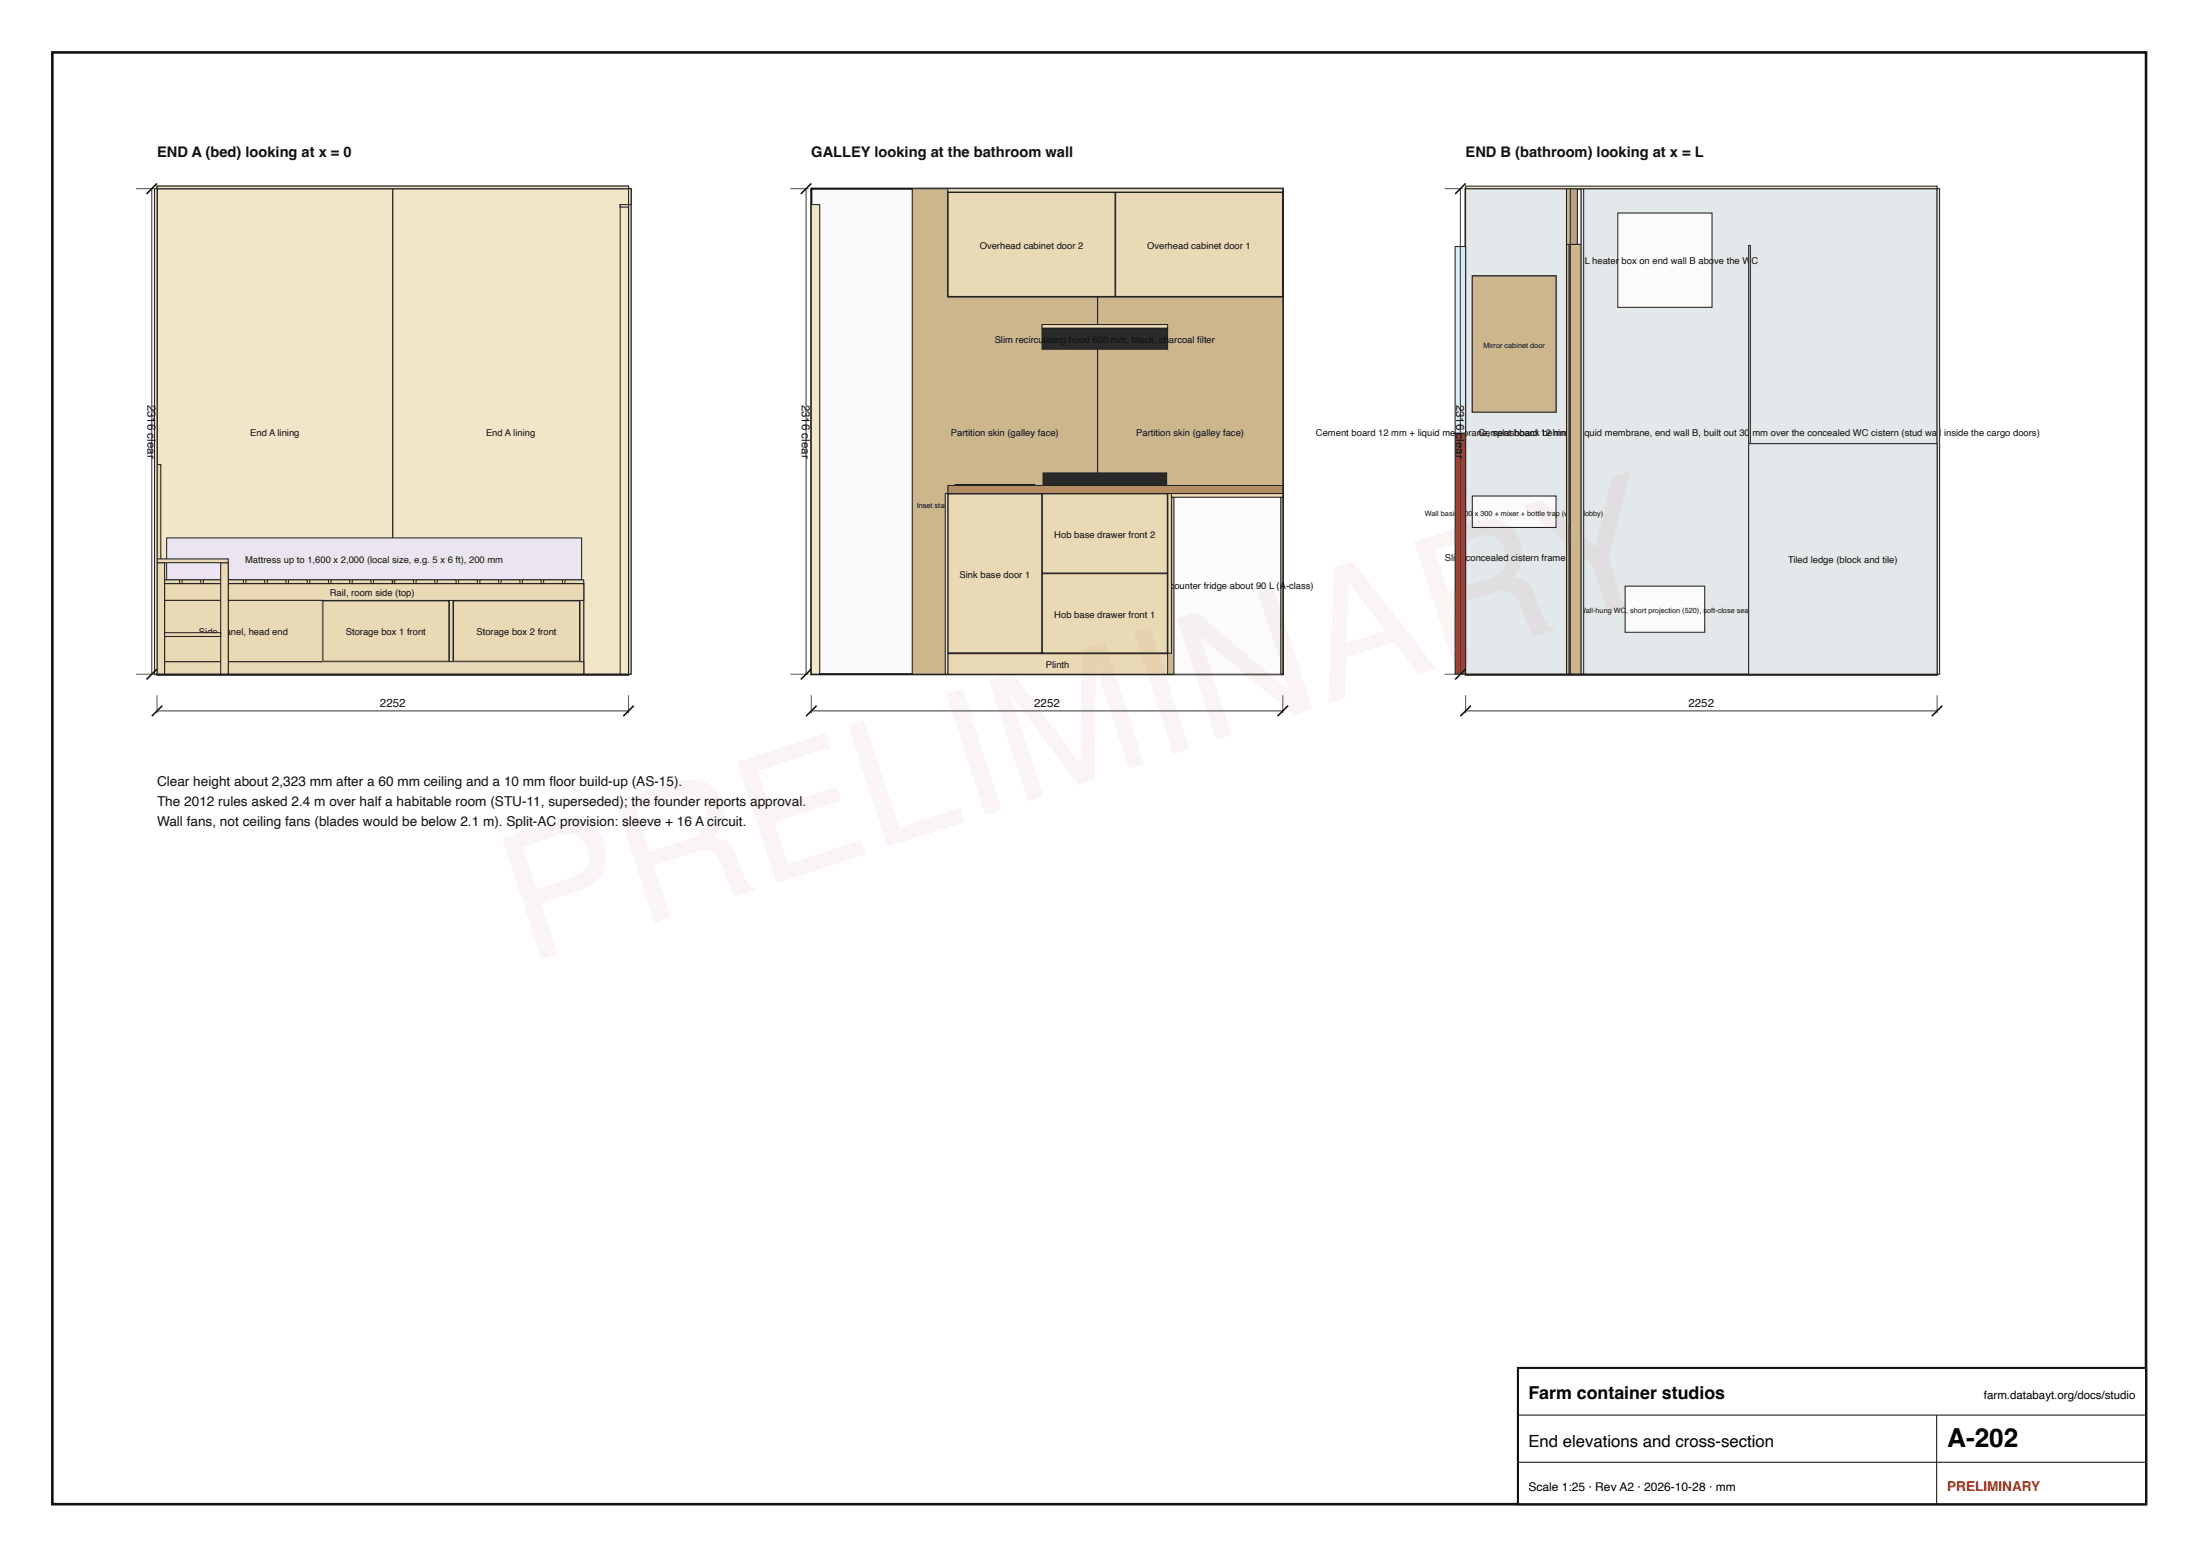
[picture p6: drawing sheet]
<svg xmlns="http://www.w3.org/2000/svg" width="420mm" height="297mm" viewBox="0 0 420 297" stroke-linecap="round" stroke-linejoin="round" font-family="sans-serif">
<path d="M10 10h399.9v277.1h-399.9z" fill="none" stroke="#111" stroke-width=".5"/>
<path d="M30 36h90v92.7h-90z" fill="#fafafa"/>
<path d="M30 36h90v92.7h-90z" fill="none" stroke="#111" stroke-width=".4"/>
<path d="M30 36h45v92.7h-45z" fill="#f2e6c9"/>
<path d="M30 36h45v92.7h-45z" fill="none" stroke="#222" stroke-width=".2"/>
<path d="M75 36h45v92.7h-45z" fill="#f2e6c9"/>
<path d="M75 36h45v92.7h-45z" fill="none" stroke="#222" stroke-width=".2"/>
<path d="M30.7 111.4h80.8v17.3h-80.8z" fill="#ead9b5"/>
<path d="M30.7 111.4h80.8v17.3h-80.8z" fill="none" stroke="#222" stroke-width=".2"/>
<path d="M31.4 111.4h79.4v2.4h-79.4z" fill="#ead9b5"/>
<path d="M31.4 111.4h79.4v2.4h-79.4z" fill="none" stroke="#222" stroke-width=".2"/>
<path d="M120 36h.5v92.7h-.5z" fill="#f2e6c9"/>
<path d="M120 36h.5v92.7h-.5z" fill="none" stroke="#222" stroke-width=".2"/>
<path d="M31.4 111.4h79.4v17.3h-79.4z" fill="#ead9b5"/>
<path d="M31.4 111.4h79.4v17.3h-79.4z" fill="none" stroke="#222" stroke-width=".2"/>
<path d="M62.5 116.7h22.4v9.2h-22.4z" fill="#f2e6c9"/>
<path d="M62.5 116.7h22.4v9.2h-22.4z" fill="none" stroke="#222" stroke-width=".2"/>
<path d="M29.5 36h.5v92.7h-.5z" fill="#f2e6c9"/>
<path d="M29.5 36h.5v92.7h-.5z" fill="none" stroke="#222" stroke-width=".2"/>
<path d="M30 35.5h90v.5h-90z" fill="#f2e6c9"/>
<path d="M30 35.5h90v.5h-90z" fill="none" stroke="#222" stroke-width=".2"/>
<path d="M120 36h.5v92.7h-.5z" fill="#f2e6c9"/>
<path d="M120 36h.5v92.7h-.5z" fill="none" stroke="#222" stroke-width=".2"/>
<path d="M118.5 39.1h1.5v89.6h-1.5z" fill="#f2e6c9"/>
<path d="M118.5 39.1h1.5v89.6h-1.5z" fill="none" stroke="#222" stroke-width=".2"/>
<path d="M31.8 102.7h79.3v8h-79.3z" fill="#ebe5f2"/>
<path d="M31.8 102.7h79.3v8h-79.3z" fill="none" stroke="#222" stroke-width=".2"/>
<path d="M30.7 111.4h.7v17.3h-.7z" fill="#ead9b5"/>
<path d="M30.7 111.4h.7v17.3h-.7z" fill="none" stroke="#222" stroke-width=".2"/>
<path d="M31.4 111.4h79.4v2.4h-79.4z" fill="#ead9b5"/>
<path d="M31.4 111.4h79.4v2.4h-79.4z" fill="none" stroke="#222" stroke-width=".2"/>
<path d="M30.7 110.7h3.6v.7h-3.6z" fill="#ead9b5"/>
<path d="M30.7 110.7h3.6v.7h-3.6z" fill="none" stroke="#222" stroke-width=".2"/>
<path d="M34.8 110.7h3.6v.7h-3.6z" fill="#ead9b5"/>
<path d="M34.8 110.7h3.6v.7h-3.6z" fill="none" stroke="#222" stroke-width=".2"/>
<path d="M38.8 110.7h3.6v.7h-3.6z" fill="#ead9b5"/>
<path d="M38.8 110.7h3.6v.7h-3.6z" fill="none" stroke="#222" stroke-width=".2"/>
<path d="M42.9 110.7h3.6v.7h-3.6z" fill="#ead9b5"/>
<path d="M42.9 110.7h3.6v.7h-3.6z" fill="none" stroke="#222" stroke-width=".2"/>
<path d="M47 110.7h3.6v.7h-3.6z" fill="#ead9b5"/>
<path d="M47 110.7h3.6v.7h-3.6z" fill="none" stroke="#222" stroke-width=".2"/>
<path d="M51 110.7h3.6v.7h-3.6z" fill="#ead9b5"/>
<path d="M51 110.7h3.6v.7h-3.6z" fill="none" stroke="#222" stroke-width=".2"/>
<path d="M55.1 110.7h3.6v.7h-3.6z" fill="#ead9b5"/>
<path d="M55.1 110.7h3.6v.7h-3.6z" fill="none" stroke="#222" stroke-width=".2"/>
<path d="M59.1 110.7h3.6v.7h-3.6z" fill="#ead9b5"/>
<path d="M59.1 110.7h3.6v.7h-3.6z" fill="none" stroke="#222" stroke-width=".2"/>
<path d="M63.2 110.7h3.6v.7h-3.6z" fill="#ead9b5"/>
<path d="M63.2 110.7h3.6v.7h-3.6z" fill="none" stroke="#222" stroke-width=".2"/>
<path d="M67.3 110.7h3.6v.7h-3.6z" fill="#ead9b5"/>
<path d="M67.3 110.7h3.6v.7h-3.6z" fill="none" stroke="#222" stroke-width=".2"/>
<path d="M71.3 110.7h3.6v.7h-3.6z" fill="#ead9b5"/>
<path d="M71.3 110.7h3.6v.7h-3.6z" fill="none" stroke="#222" stroke-width=".2"/>
<path d="M75.4 110.7h3.6v.7h-3.6z" fill="#ead9b5"/>
<path d="M75.4 110.7h3.6v.7h-3.6z" fill="none" stroke="#222" stroke-width=".2"/>
<path d="M79.5 110.7h3.6v.7h-3.6z" fill="#ead9b5"/>
<path d="M79.5 110.7h3.6v.7h-3.6z" fill="none" stroke="#222" stroke-width=".2"/>
<path d="M83.5 110.7h3.6v.7h-3.6z" fill="#ead9b5"/>
<path d="M83.5 110.7h3.6v.7h-3.6z" fill="none" stroke="#222" stroke-width=".2"/>
<path d="M62 116.7h.5v9.2h-.5z" fill="#f2e6c9"/>
<path d="M62 116.7h.5v9.2h-.5z" fill="none" stroke="#222" stroke-width=".2"/>
<path d="M62.5 125.4h22.4v.5h-22.4z" fill="#f2e6c9"/>
<path d="M62.5 125.4h22.4v.5h-22.4z" fill="none" stroke="#222" stroke-width=".2"/>
<path d="M30 88.7h.7v40h-.7z" fill="#ead9b5"/>
<path d="M30 88.7h.7v40h-.7z" fill="none" stroke="#222" stroke-width=".2"/>
<path d="M30.7 111.4h80.8v3.2h-80.8z" fill="#ead9b5"/>
<path d="M30.7 111.4h80.8v3.2h-80.8z" fill="none" stroke="#222" stroke-width=".2"/>
<path d="M30.7 126.3h80.8v2.4h-80.8z" fill="#ead9b5"/>
<path d="M30.7 126.3h80.8v2.4h-80.8z" fill="none" stroke="#222" stroke-width=".2"/>
<path d="M31.4 114.6h30.2v11.7h-30.2z" fill="#ead9b5"/>
<path d="M31.4 114.6h30.2v11.7h-30.2z" fill="none" stroke="#222" stroke-width=".2"/>
<path d="M61.7 114.7h24v11.5h-24z" fill="#ead9b5"/>
<path d="M61.7 114.7h24v11.5h-24z" fill="none" stroke="#222" stroke-width=".2"/>
<path d="M30 107.4h1.4v21.3h-1.4z" fill="#ead9b5"/>
<path d="M30 107.4h1.4v21.3h-1.4z" fill="none" stroke="#222" stroke-width=".2"/>
<path d="M42.1 107.4h1.5v21.3h-1.5z" fill="#ead9b5"/>
<path d="M42.1 107.4h1.5v21.3h-1.5z" fill="none" stroke="#222" stroke-width=".2"/>
<path d="M30 107.4h1.4v21.3h-1.4z" fill="#ead9b5"/>
<path d="M30 107.4h1.4v21.3h-1.4z" fill="none" stroke="#222" stroke-width=".2"/>
<path d="M42.1 107.4h1.5v21.3h-1.5z" fill="#ead9b5"/>
<path d="M42.1 107.4h1.5v21.3h-1.5z" fill="none" stroke="#222" stroke-width=".2"/>
<path d="M31.4 120.8h10.7v.7h-10.7z" fill="#ead9b5"/>
<path d="M31.4 120.8h10.7v.7h-10.7z" fill="none" stroke="#222" stroke-width=".2"/>
<path d="M30 106.7h13.6v.7h-13.6z" fill="#ead9b5"/>
<path d="M30 106.7h13.6v.7h-13.6z" fill="none" stroke="#222" stroke-width=".2"/>
<path d="M29.5 36h.5v92.7h-.5z" fill="#f2e6c9"/>
<path d="M29.5 36h.5v92.7h-.5z" fill="none" stroke="#222" stroke-width=".2"/>
<path d="M30 35.5h90v.5h-90z" fill="#f2e6c9"/>
<path d="M30 35.5h90v.5h-90z" fill="none" stroke="#222" stroke-width=".2"/>
<path d="M120 36h.5v3.1h-.5z" fill="#f2e6c9"/>
<path d="M120 36h.5v3.1h-.5z" fill="none" stroke="#222" stroke-width=".2"/>
<path d="M118.5 39.1h1.5v.4h-1.5z" fill="#f2e6c9"/>
<path d="M118.5 39.1h1.5v.4h-1.5zM30 128.7h90v.2h-90z" fill="none" stroke="#222" stroke-width=".2"/>
<path d="M30 128.8h90" fill="none" stroke="#dccdb1" stroke-width=".2"/>
<path d="M26 36h3.4M26 128.7h3.4M30 132.7v3.4" fill="none" stroke="#555" stroke-width=".19"/>
<path d="M29 36v92.7M30 135.7h90" fill="none" stroke="#333" stroke-width=".19"/>
<path d="M30 35l-2 2M30 127.7l-2 2M31 134.7l-2 2" fill="none" stroke="#111" stroke-width=".3"/>
<path d="M155 36h90v92.7h-90z" fill="#fafafa"/>
<path d="M155 36h90v92.7h-90z" fill="none" stroke="#111" stroke-width=".4"/>
<path d="M209.6 36h35.4v92.7h-35.4z" fill="#cdb68c"/>
<path d="M209.6 36h35.4v92.7h-35.4z" fill="none" stroke="#222" stroke-width=".2"/>
<path d="M174.2 36h35.4v92.7h-35.4z" fill="#cdb68c"/>
<path d="M174.2 36h35.4v92.7h-35.4z" fill="none" stroke="#222" stroke-width=".2"/>
<path d="M181 36.7h64v20h-64z" fill="#f2e6c9"/>
<path d="M181 36.7h64v20h-64z" fill="none" stroke="#222" stroke-width=".2"/>
<path d="M155 39.1h1.6v89.6h-1.6z" fill="#f2e6c9"/>
<path d="M155 39.1h1.6v89.6h-1.6z" fill="none" stroke="#222" stroke-width=".2"/>
<path d="M199 61.9h24v.8h-24z" fill="#ead9b5"/>
<path d="M199 61.9h24v.8h-24z" fill="none" stroke="#222" stroke-width=".2"/>
<path d="M199 62.7h24v4h-24z" fill="#2a2a2a"/>
<path d="M199 62.7h24v4h-24z" fill="none" stroke="#222" stroke-width=".2"/>
<path d="M244.3 36.7h.7v20h-.7z" fill="#ead9b5"/>
<path d="M244.3 36.7h.7v20h-.7z" fill="none" stroke="#222" stroke-width=".2"/>
<path d="M181 36.7h.8v20h-.8z" fill="#ead9b5"/>
<path d="M181 36.7h.8v20h-.8z" fill="none" stroke="#222" stroke-width=".2"/>
<path d="M181.8 55.9h62.5v.8h-62.5z" fill="#ead9b5"/>
<path d="M181.8 55.9h62.5v.8h-62.5z" fill="none" stroke="#222" stroke-width=".2"/>
<path d="M181.8 36.7h62.5v.7h-62.5z" fill="#ead9b5"/>
<path d="M181.8 36.7h62.5v.7h-62.5z" fill="none" stroke="#222" stroke-width=".2"/>
<path d="M213.1 36.7h31.9v19.9h-31.9z" fill="#ead9b5"/>
<path d="M213.1 36.7h31.9v19.9h-31.9z" fill="none" stroke="#222" stroke-width=".2"/>
<path d="M181.1 36.7h31.9v19.9h-31.9z" fill="#ead9b5"/>
<path d="M181.1 36.7h31.9v19.9h-31.9z" fill="none" stroke="#222" stroke-width=".2"/>
<path d="M181 36h64v.7h-64z" fill="#f2e6c9"/>
<path d="M181 36h64v.7h-64z" fill="none" stroke="#222" stroke-width=".2"/>
<path d="M181 92.7h64v1.5h-64z" fill="#b98b5c"/>
<path d="M181 92.7h64v1.5h-64z" fill="none" stroke="#222" stroke-width=".2"/>
<path d="M154 36v92.7M155 135.7h90" fill="none" stroke="#333" stroke-width=".19"/>
<path d="M151 36h3.4" fill="none" stroke="#555" stroke-width=".19"/>
<path d="M155 35l-2 2" fill="none" stroke="#111" stroke-width=".3"/>
<path d="M279.9 36h90.1v92.7h-90.1z" fill="#fafafa"/>
<path d="M279.9 36h90.1v92.7h-90.1z" fill="none" stroke="#111" stroke-width=".4"/>
<path d="M279.9 36h19.3v92.7h-19.3z" fill="#e3e8ea"/>
<path d="M279.9 36h19.3v92.7h-19.3z" fill="none" stroke="#222" stroke-width=".2"/>
<path d="M302 36h68v92.7h-68z" fill="#e3e8ea"/>
<path d="M302 36h68v92.7h-68z" fill="none" stroke="#222" stroke-width=".2"/>
<path d="M299.7 36h1.6v92.7h-1.6z" fill="#c9a06f"/>
<path d="M299.7 36h1.6v92.7h-1.6z" fill="none" stroke="#222" stroke-width=".2"/>
<path d="M282 65.5h14.4v.8h-14.4z" fill="#cdb68c"/>
<path d="M282 65.5h14.4v.8h-14.4z" fill="none" stroke="#222" stroke-width=".2"/>
<path d="M296.5 52.7h.7v26h-.7z" fill="#cdb68c"/>
<path d="M296.5 52.7h.7v26h-.7z" fill="none" stroke="#222" stroke-width=".2"/>
<path d="M281.2 52.7h.7v26h-.7z" fill="#cdb68c"/>
<path d="M281.2 52.7h.7v26h-.7z" fill="none" stroke="#222" stroke-width=".2"/>
<path d="M281.9 52.7h14.6v.7h-14.6z" fill="#cdb68c"/>
<path d="M281.9 52.7h14.6v.7h-14.6z" fill="none" stroke="#222" stroke-width=".2"/>
<path d="M281.2 52.7h16v26h-16z" fill="#cdb68c"/>
<path d="M281.2 52.7h16v26h-16z" fill="none" stroke="#222" stroke-width=".2"/>
<path d="M309 40.7h18v18h-18z" fill="#fbfbfb"/>
<path d="M309 40.7h18v18h-18z" fill="none" stroke="#222" stroke-width=".2"/>
<path d="M299.2 36h.7v92.7h-.7z" fill="#cdb68c"/>
<path d="M299.2 36h.7v92.7h-.7z" fill="none" stroke="#222" stroke-width=".2"/>
<path d="M299.7 36h1.6v92.7h-1.6z" fill="#c9a06f"/>
<path d="M299.7 36h1.6v92.7h-1.6z" fill="none" stroke="#222" stroke-width=".2"/>
<path d="M299.9 46.7h2.1v82h-2.1z" fill="#cdb68c"/>
<path d="M299.9 46.7h2.1v82h-2.1zM334 46.9h.3v80h-.3z" fill="none" stroke="#222" stroke-width=".2"/>
<path d="M334.2 46.9v80" fill="none" stroke="#d6ecf7" stroke-width=".32"/>
<path d="M277.9 47.1h2v35.6h-2z" fill="#d6ecf7"/>
<path d="M277.9 47.1h2v35.6h-2z" fill="none" stroke="#222" stroke-width=".2"/>
<path d="M334 126.9h36v1.8h-36z" fill="#fbfbfb"/>
<path d="M334 126.9h36v1.8h-36z" fill="none" stroke="#222" stroke-width=".2"/>
<path d="M300 47.5h1.6v80.8h-1.6z" fill="#e0d3ba"/>
<path d="M300 47.5h1.6v80.8h-1.6z" fill="none" stroke="#222" stroke-width=".2"/>
<path d="M299.9 46.7h2.1v.7h-2.1z" fill="#cdb68c"/>
<path d="M299.9 46.7h2.1v.7h-2.1z" fill="none" stroke="#222" stroke-width=".2"/>
<path d="M299.2 36h.7v10.7h-.7z" fill="#cdb68c"/>
<path d="M299.2 36h.7v10.7h-.7z" fill="none" stroke="#222" stroke-width=".2"/>
<path d="M299.9 46.7h2.1v82h-2.1z" fill="#cdb68c"/>
<path d="M299.9 46.7h2.1v82h-2.1z" fill="none" stroke="#222" stroke-width=".2"/>
<path d="M370 36h.5v92.7h-.5z" fill="#e3e8ea"/>
<path d="M370 36h.5v92.7h-.5z" fill="none" stroke="#222" stroke-width=".2"/>
<path d="M302 36h.5v92.7h-.5z" fill="#e3e8ea"/>
<path d="M302 36h.5v92.7h-.5zM279.9 128.7h90.1v.2h-90.1z" fill="none" stroke="#222" stroke-width=".2"/>
<path d="M279.9 128.8h90.1" fill="none" stroke="#dccdb1" stroke-width=".2"/>
<path d="M334 84.7h36v44h-36z" fill="#e3e8ea"/>
<path d="M334 84.7h36v44h-36z" fill="none" stroke="#222" stroke-width=".2"/>
<path d="M279.9 35.5h90.1v.5h-90.1z" fill="#f2e6c9"/>
<path d="M279.9 35.5h90.1v.5h-90.1z" fill="none" stroke="#222" stroke-width=".2"/>
<path d="M275.9 36h3.5M370 132.7v3.4" fill="none" stroke="#555" stroke-width=".19"/>
<path d="M278.9 36v92.7M279.9 135.7h90.1" fill="none" stroke="#333" stroke-width=".19"/>
<path d="M279.9 35l-2 2M371 134.7l-2 2" fill="none" stroke="#111" stroke-width=".3"/>
<path d="M289.9 261.1h120v26h-120z" fill="#fff"/>
<path d="M289.9 261.1h120v26h-120z" fill="none" stroke="#111" stroke-width=".4"/>
<path d="M289.9 270.1h120M289.9 279.1h120M369.9 270.1v17" fill="none" stroke="#111" stroke-width=".2"/>
<text font-size="34" fill="#111" x="100.7" y="184.1" transform="rotate(-18 100.7 184.1)">PRELIMINARY</text>
<text font-size="5" x="371.9" y="276.1">A-202</text>
<text font-size="3.4" x="291.9" y="267.1">Farm container studios</text>
<text font-size="3.2" x="291.9" y="276.1">End elevations and cross-section</text>
<g font-size="2.8" fill="#111">
<text x="30" y="30">END A (bed) looking at x = 0</text>
<text x="155" y="30">GALLEY looking at the bathroom wall</text>
<text x="279.9" y="30">END B (bathroom) looking at x = L</text>
</g>
<g font-size="2.6" fill="#111">
<text x="30" y="150.1">Clear height about 2,323 mm after a 60 mm ceiling and a 10 mm foor build-up (AS-15).</text>
<text x="30" y="153.8">The 2012 rules asked 2.4 m over half a habitable room (STU-11, superseded); the founder reports approval.</text>
<text x="104.9" y="150.1">l</text>
<text x="30" y="157.6">Wall fans, not ceiling fans (blades would be below 2.1 m). Split-AC provision: sleeve + 16 A circuit.</text>
</g>
<text font-size="2.6" fill="#b3261e" x="371.9" y="284.6">PRELIMINARY</text>
<text font-size="2.3" x="291.9" y="284.6">Scale 1:25 · Rev A2 · 2026-10-28 · mm</text>
<g font-size="2.2" fill="#111">
<text x="28.2" y="77.2" transform="rotate(90 28.2 77.2)">2316 clear</text>
<text x="153.2" y="77.2" transform="rotate(90 153.2 77.2)">2316 clear</text>
<text x="278.1" y="77.2" transform="rotate(90 278.1 77.2)">2316 clear</text>
<text x="72.6" y="134.9">2252</text>
<text x="197.5" y="134.9">2252</text>
<text x="322.5" y="134.9">2252</text>
</g>
<text font-size="2.2" x="378.9" y="267.1">farm.databayt.org/docs/studio</text>
<g font-size="1.8" fill="#111">
<text x="187.1" y="47.5">Overhead cabinet doOv2</text>
<text x="203.8" y="47.5">or erhe</text>
<text x="209.7" y="47.5">ad c</text>
<text x="213.1" y="47.5">abinet bOverhead cabinet door 1</text>
<text x="219.5" y="47.5">ack</text>
<text x="300.2" y="50.5">30</text>
<text x="302.7" y="50.5">L heater</text>
<text x="309.7" y="50.5">box on end wall B abo</text>
<text x="327.4" y="50.5">ve the W</text>
<text x="334.5" y="50.5">C</text>
<text x="190" y="65.5">Slim recircu</text>
<text x="209.7" y="65.5">00 mm, black, ch</text>
<text x="223.3" y="65.5">arcoal flter</text>
<text x="228.7" y="65.5">i</text>
<text x="47.8" y="83.2">End A lining</text>
<text x="92.8" y="83.2">End A lining</text>
<text x="181.6" y="83.2">Partition skin (galley face)</text>
<text x="217" y="83.2">Partition skin (galley face)</text>
<text x="251.3" y="83.2">Cement board 12 mm + liquid me</text>
<text x="278" y="83.2">mbranCee,ment hback1b2ehminm</text>
<text x="285.1" y="83.2">splasboard</text>
<text x="299" y="83.2">d</text>
<text x="300.5" y="83.2">th</text>
<text x="301.8" y="83.2">liqbasin (end wall end walllobby)</text>
<text x="302" y="83.2">e</text>
<text x="303.6" y="83.2">uid membrane, B, wash B, built out 30</text>
<text x="334.7" y="83.2">mm over the concealed WC cistern (stud wa</text>
<text x="370" y="83.2">ll</text>
<text x="371.3" y="83.2">inside the cargo doors)</text>
<text x="46.8" y="107.5">Mattress up to 1,600 x 2,000 (local size, e.g. 5 x 6 ft), 200 mm</text>
<text x="201.4" y="102.6">Hob base drawer front 2</text>
<text x="276" y="107.1">Slim</text>
<text x="280" y="107.1">concealed cistern frame</text>
<text x="299.6" y="107.1">(</text>
<text x="300.2" y="107.1">80</text>
<text x="302.7" y="107.1">mm) w</text>
<text x="328.5" y="107.1">end-B s</text>
<text x="334.7" y="107.1">tud wall and its dge block and</text>
<text x="341.5" y="107.5">Tiled le30 m(m build-outtile)</text>
<text x="63" y="113.8">Rail, room side</text>
<text x="75.5" y="113.8">(top)</text>
<text x="183.3" y="110.2">SSininkkbbaasseedboaocrk1</text>
<text x="205" y="110.2">Hob b</text>
<text x="209.8" y="110.2">ase back</text>
<text x="217.9" y="112.5">Under</text>
<text x="222.8" y="112.5">-</text>
<text x="223.4" y="112.5">c</text>
<text x="224.3" y="112.5">ounter fridge about 90 L (A-class)</text>
<text x="201.4" y="117.9">Hob base drawer front 1</text>
<text x="38" y="121.2">Side pa</text>
<text x="44.1" y="121.2">nel, head end</text>
<text x="64.8" y="120.9">RStoreapde-A sid1</text>
<text x="65.9" y="122.1">Storage box 1 back</text>
<text x="66.1" y="120.9">ail, Snginebox e front</text>
<text x="90.9" y="122.1">Storage box 2 back</text>
<text x="91" y="121.2">Storage box 2 front</text>
<text x="199.8" y="127.5">Plinth</text>
</g>
<g font-size="1.4" fill="#111">
<text x="283.3" y="66.5">Mirror cabinet door</text>
<text x="175.1" y="97">Inset stai</text>
<text x="180.7" y="97">n</text>
<text x="198" y="97">si</text>
<text x="199.1" y="97">n</text>
<text x="272.2" y="98.5">Wall basin</text>
<text x="278.9" y="98.5">400</text>
<text x="281.7" y="98.5">x 300 + mixer + bottle trap (w</text>
<text x="299.8" y="98.5">ash</text>
<text x="302.4" y="98.5">l</text>
<text x="302.7" y="98.5">obby)</text>
<text x="301.6" y="117.1">Wall-hung</text>
<text x="308.2" y="117.1">WC</text>
<text x="310.6" y="117.1">, short projection (520), soft-</text>
<text x="328.1" y="117.1">close seat</text>
</g>
</svg>
